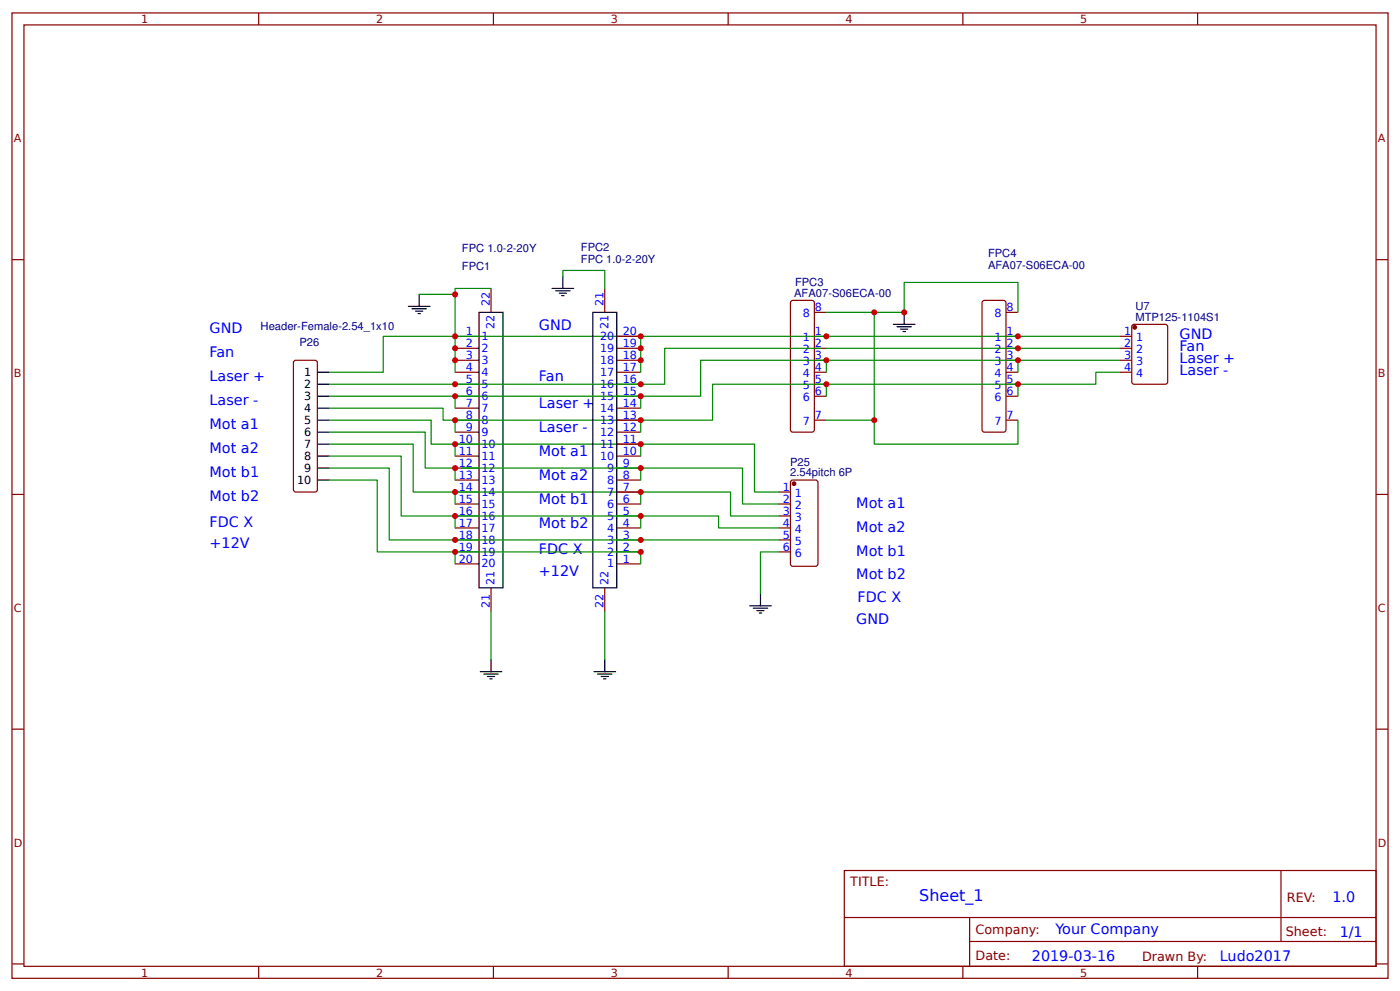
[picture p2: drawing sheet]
<svg xmlns="http://www.w3.org/2000/svg" width="309mm" height="219mm" viewBox="0 0 309 219" stroke-linecap="round" stroke-linejoin="round" font-family="sans-serif">
<g fill="none" stroke="#800" stroke-width=".26">
<path d="M2.6 2.9h304.1v213.2h-304.1zM5.3 5.5h298.7v208h-298.7zM57.1 2.9v2.6M109 2.9v2.6M160.9 2.9v2.6M212.7 2.9v2.6M264.6 2.9v2.6M2.6 57.4h2.7M304 57.4h2.7M65.1 79.7l4.5-.1 .3 .1 .2 .4v28.1l-.2 .4-.3 .1h-4.2l-.3-.1-.3-.4v-28.1zM100.5 74.3h5.3M100.5 76.9h5.3"/>
<path d="M100.5 79.6h5.3M108.5 63.7v5.3M133.6 63.7v5.3M136.3 74.3h5.3M136.3 76.9h5.3M136.3 79.6h5.3M174.9 66.4h4.5h.3l.2 .5v28l-.2 .5-.3 .1h-4.2l-.3-.1-.3-.5v-28zM179.9 74.3h2.7M179.9 76.9h2.7M179.9 79.6h2.7M179.9 69h2.7M217 66.6l.5-.2h4.2l.5 .2v.3v28l-.2 .5-.3 .1h-4.2l-.3-.1-.2-.5z"/>
<path d="M222.2 74.3h2.7M222.2 76.9h2.7M222.2 79.6h2.7M222.2 69h2.7M247.4 74.3h2.6M247.4 76.9h2.6M247.4 79.6h2.6M250.1 71.9l.5-.3h6.8l.5 .3 .1 12.4-.3 .5-7.1 .1-.5-.3zM100.5 82.2h5.3M100.5 84.9h5.3M100.5 87.5h5.3M100.5 90.2h5.3"/>
<path d="M100.5 92.8h5.3M100.5 95.5h5.3M100.5 98.1h5.3M136.3 82.2h5.3M136.3 84.9h5.3M136.3 87.5h5.3M136.3 90.2h5.3M136.3 92.8h5.3M136.3 95.5h5.3M136.3 98.1h5.3M179.9 82.2h2.7M179.9 84.9h2.7"/>
<path d="M179.9 87.5h2.7M179.9 92.8h2.7M222.2 82.2h2.7M222.2 84.9h2.7M222.2 87.5h2.7M222.2 92.8h2.7M247.4 82.2h2.6M2.6 109.2h2.7M100.5 100.8h5.3M100.5 103.4h5.3M100.5 106h5.3M100.5 108.7h5.3"/>
<path d="M100.5 111.3h5.3M100.5 114h5.3M100.5 116.6h5.3M100.5 119.3h5.3M136.3 100.8h5.3M136.3 103.4h5.3M136.3 106h5.3M136.3 108.7h5.3M136.3 111.3h5.3M136.3 114h5.3M136.3 116.6h5.3M136.3 119.3h5.3"/>
<path d="M172 108.7h2.6M172 111.3h2.6M172 114h2.6M172 116.6h2.6M172 119.3h2.6M174.9 106.1l5.3-.1 .4 .3 .1 18.3-.3 .4-5.2 .1-.5-.3-.1-18.2zM304 109.2h2.7M100.5 121.9h5.3M100.5 124.6h5.3M108.5 129.9v5.2M133.6 129.9v5.2M136.3 121.9h5.3"/>
<path d="M136.3 124.6h5.3M172 121.9h2.6M2.6 161.1h2.7M304 161.1h2.7M186.5 192.3h117.5v21.2h-117.5zM283 192.3v15.7M2.6 212.9h2.7M57.1 213.5v2.6M109 213.5v2.6M160.9 213.5v2.6M186.6 202.7h117.3M212.7 213.5v2.6"/>
<path d="M214.2 208h89.7M214.2 202.7v10.6M264.6 213.5v2.6M304 212.9h2.7"/>
</g>
<g fill="none" stroke="#000" stroke-width=".26">
<path d="M90.2 67.7h4.8M91 68.2h3.2M91.8 68.7h1.6M92.3 69.3h.6M92.6 65v2.7M105.8 69h5.3v60.9h-5.3zM122 63.7h4.7M122.8 64.2h3.1M123.6 64.8h1.5M124.1 65.3h.5M124.4 61.1v2.6M131 69h5.3v60.9h-5.3z"/>
<path d="M197.4 71.6h4.7M198.2 72.2h3.1M199 72.7h1.6M199.5 73.2h.5M199.8 69v2.6M70.1 82.2h2.7M70.1 84.9h2.7M70.1 87.5h2.7M70.1 90.2h2.7M70.1 92.8h2.7M70.1 95.5h2.7M70.1 98.1h2.7"/>
<path d="M70.1 100.8h2.7M70.1 103.4h2.7M70.1 106h2.7M165.6 133.8h4.8M166.4 134.4h3.2M167.2 134.9h1.6M167.7 135.4h.6M168 131.2v2.6M106.1 148.4h4.8M106.9 148.9h3.2M107.7 149.4h1.6M108.2 150h.5"/>
<path d="M108.5 145.7v2.7M131.2 148.4h4.8M132 148.9h3.2M132.8 149.4h1.6M133.3 150h.6M133.6 145.7v2.7"/>
</g>
<g fill="#800" stroke="#800" stroke-width=".26">
<circle cx="175.4" cy="106.8" r=".4"/>
<circle cx="250.7" cy="72.3" r=".4"/>
</g>
<g fill="none" stroke="#080" stroke-width=".26">
<path d="M92.6 65h7.9M108.5 63.7h-8v18.5M124.4 61.1v-1.4h9.2v4M141.6 74.3v7.9M181.2 76.9h-34.4v8h-74M182.6 69h17.2v-6.6h25.1v6.6M182.6 79.6h42.3v2.6M182.6 76.9h64.8M193.1 69v23.8h-10.5M224.9 79.6h22.5M247.4 74.3h-162.7v7.9h-11.9M72.8 87.5h27.7v2.7"/>
<path d="M72.8 90.2h25.1v2.6h2.6v2.7M72.8 92.8h22.4v5.3h46.4M72.8 95.5h21.1v7.9h6.6v2.6M72.8 98.1h18.5v10.6h50.3M100.5 98.1v2.7M100.5 87.5h41.1M141.6 87.5v2.7M141.6 92.8v2.7M182.6 82.2v-2.6h-27.8v7.9h-13.2M182.6 87.5v-2.6h-25.2v7.9h-56.9M182.6 84.9h42.3v2.6M193.1 92.8v5.3h31.8v-5.3"/>
<path d="M247.4 82.2h-5.3v2.7h-17.2M72.8 100.8h15.8v13.2h11.9v2.6M72.8 106h10.5v15.9h17.2v2.7M72.8 103.4h13.2v15.9h86M100.5 108.7v2.6M100.5 114h41.1M101.9 103.4h39.7M141.6 100.8v-2.7h25.1v10.6h5.3M141.6 103.4h22.4v7.9h8M141.6 111.3v-2.6h19.8v5.3h10.6M141.6 114h17.1v2.6h13.3M141.6 103.4v2.6"/>
<path d="M141.6 114v2.6M100.5 121.9h41.1v2.7M108.5 135.1v10.6M133.6 135.1v10.6M172 121.9h-4v9.3"/>
</g>
<g fill="#c00">
<circle cx="141.6" cy="84.9" r=".66"/>
<circle cx="224.9" cy="76.9" r=".66"/>
<circle cx="141.6" cy="121.9" r=".66"/>
<circle cx="141.6" cy="103.4" r=".66"/>
<circle cx="100.5" cy="98.1" r=".66"/>
<circle cx="141.6" cy="98.1" r=".66"/>
<circle cx="141.6" cy="87.5" r=".66"/>
<circle cx="141.6" cy="79.6" r=".66"/>
<circle cx="141.6" cy="76.9" r=".66"/>
<circle cx="100.5" cy="79.6" r=".66"/>
<circle cx="100.5" cy="76.9" r=".66"/>
<circle cx="224.9" cy="74.3" r=".66"/>
<circle cx="199.8" cy="69" r=".66"/>
<circle cx="224.9" cy="79.6" r=".66"/>
<circle cx="182.6" cy="79.6" r=".66"/>
<circle cx="100.5" cy="114" r=".66"/>
<circle cx="100.5" cy="103.4" r=".66"/>
<circle cx="100.5" cy="74.3" r=".66"/>
<circle cx="100.5" cy="92.8" r=".66"/>
<circle cx="182.6" cy="84.9" r=".66"/>
<circle cx="193.1" cy="69" r=".66"/>
<circle cx="100.5" cy="65" r=".66"/>
<circle cx="182.6" cy="74.3" r=".66"/>
<circle cx="224.9" cy="84.9" r=".66"/>
<circle cx="193.1" cy="92.8" r=".66"/>
<circle cx="141.6" cy="74.3" r=".66"/>
<circle cx="100.5" cy="84.9" r=".66"/>
<circle cx="100.5" cy="87.5" r=".66"/>
<circle cx="141.6" cy="92.8" r=".66"/>
<circle cx="141.6" cy="108.7" r=".66"/>
<circle cx="100.5" cy="108.7" r=".66"/>
<circle cx="141.6" cy="114" r=".66"/>
<circle cx="100.5" cy="119.3" r=".66"/>
<circle cx="141.6" cy="119.3" r=".66"/>
<circle cx="100.5" cy="121.9" r=".66"/>
</g>
<text font-size="3.5" fill="#00f" x="203.1" y="199.1">Sheet_1</text>
<g font-size="3.2" fill="#00f">
<text x="46.3" y="73.5">GND</text>
<text x="119.1" y="73">GND</text>
<text x="260.6" y="77.5">Fan</text>
<text x="260.6" y="74.8">GND</text>
<text x="46.3" y="78.8">Fan</text>
<text x="260.6" y="80.1">Laser +</text>
<text x="260.6" y="82.8">Laser -</text>
<text x="46.3" y="84.1">Laser +</text>
<text x="46.3" y="89.4">Laser -</text>
<text x="119.1" y="84.1">Fan</text>
<text x="46.3" y="94.7">Mot a1</text>
<text x="119.1" y="90.2">Laser +</text>
<text x="119.1" y="95.5">Laser -</text>
<text x="46.3" y="100">Mot a2</text>
<text x="119.1" y="100.8">Mot a1</text>
<text x="46.3" y="105.3">Mot b1</text>
<text x="119.1" y="106">Mot a2</text>
<text x="46.3" y="110.6">Mot b2</text>
<text x="119.1" y="111.3">Mot b1</text>
<text x="189.2" y="112.1">Mot a1</text>
<text x="46.3" y="116.4">FDC X</text>
<text x="119.1" y="116.6">Mot b2</text>
<text x="189.2" y="117.4">Mot a2</text>
<text x="46.3" y="121.2">+12V</text>
<text x="119.1" y="122.4">FDC X</text>
<text x="189.2" y="122.7">Mot b1</text>
<text x="119.1" y="127.2">+12V</text>
<text x="189.2" y="128">Mot b2</text>
<text x="189.2" y="137.8">GND</text>
<text x="189.4" y="133">FDC X</text>
<text x="294.4" y="199.2">1.0</text>
<text x="233.2" y="206.4">Your Company</text>
<text x="296" y="207">1/1</text>
<text x="228" y="212.3">2019-03-16</text>
<text x="269.5" y="212.2">Ludo2017</text>
</g>
<g font-size="2.8" fill="#800">
<text x="187.9" y="195.7">TITLE:</text>
<text x="284.3" y="199.2">REV:</text>
<text x="215.5" y="206.4">Company:</text>
<text x="284.1" y="206.9">Sheet:</text>
<text x="215.5" y="212.1">Date:</text>
<text x="252.3" y="212.2">Drawn By:</text>
</g>
<g font-size="2.5" fill="#800">
<text x="31.2" y="5.1">1</text>
<text x="83.1" y="5.1">2</text>
<text x="134.9" y="5.1">3</text>
<text x="186.8" y="5.1">4</text>
<text x="238.7" y="5.1">5</text>
<text x="3" y="31.4">A</text>
<text x="304.4" y="31.4">A</text>
<text x="3" y="83.3">B</text>
<text x="304.4" y="83.3">B</text>
<text x="3" y="135.1">C</text>
<text x="304.4" y="135.1">C</text>
<text x="3" y="187">D</text>
<text x="304.4" y="187">D</text>
<text x="31.2" y="215.7">1</text>
<text x="83.1" y="215.7">2</text>
<text x="134.9" y="215.7">3</text>
<text x="186.8" y="215.7">4</text>
<text x="238.7" y="215.7">5</text>
</g>
<g font-size="2.5" fill="#000080">
<text x="102.1" y="55.7">FPC 1.0-2-20Y</text>
<text x="102.1" y="59.6">FPC1</text>
<text x="128.3" y="58">FPC 1.0-2-20Y</text>
<text x="128.3" y="55.4">FPC2</text>
<text x="218.3" y="59.4">AFA07-S06ECA-00</text>
<text x="218.3" y="56.7">FPC4</text>
<text x="175.5" y="65.6">AFA07-S06ECA-00</text>
<text x="175.6" y="63.1">FPC3</text>
<text x="250.8" y="70.9">MTP125-1104S1</text>
<text x="250.8" y="68.5">U7</text>
<text x="57.6" y="72.9">Header-Female-2.54_1x10</text>
<text x="66.2" y="76.4">P26</text>
<text x="174.6" y="105.3">2.54pitch 6P</text>
<text x="174.6" y="102.9">P25</text>
</g>
<g font-size="2.5" fill="#00f">
<text x="108.2" y="67.7" transform="rotate(-90 108.2 67.7)">22</text>
<text x="133.3" y="67.7" transform="rotate(-90 133.3 67.7)">21</text>
<text x="177.4" y="70.1">8</text>
<text x="180" y="68.7">8</text>
<text x="219.7" y="70.1">8</text>
<text x="222.4" y="68.7">8</text>
<text x="102.9" y="74">1</text>
<text x="102.9" y="76.7">2</text>
<text x="106.4" y="75.1">1</text>
<text x="106.4" y="77.7">2</text>
<text x="109.3" y="72.7" transform="rotate(-90 109.3 72.7)">22</text>
<text x="132.6" y="77.7">19</text>
<text x="132.6" y="75.1">20</text>
<text x="134.4" y="72.7" transform="rotate(-90 134.4 72.7)">21</text>
<text x="137.6" y="76.7">19</text>
<text x="137.6" y="74">20</text>
<text x="177.4" y="75.4">1</text>
<text x="177.4" y="78">2</text>
<text x="180" y="74">1</text>
<text x="180" y="76.7">2</text>
<text x="219.7" y="75.4">1</text>
<text x="219.7" y="78">2</text>
<text x="222.4" y="74">1</text>
<text x="222.4" y="76.7">2</text>
<text x="248.3" y="74">1</text>
<text x="248.3" y="76.7">2</text>
<text x="251" y="75.4">1</text>
<text x="251" y="78">2</text>
<text x="102.9" y="79.3">3</text>
<text x="102.9" y="82">4</text>
<text x="106.4" y="80.4">3</text>
<text x="106.4" y="83">4</text>
<text x="132.6" y="83">17</text>
<text x="132.6" y="80.4">18</text>
<text x="137.6" y="82">17</text>
<text x="137.6" y="79.3">18</text>
<text x="177.4" y="80.6">3</text>
<text x="177.4" y="83.3">4</text>
<text x="180" y="79.3">3</text>
<text x="180" y="82">4</text>
<text x="219.7" y="80.6">3</text>
<text x="219.7" y="83.3">4</text>
<text x="222.4" y="79.3">3</text>
<text x="222.4" y="82">4</text>
<text x="248.3" y="79.3">3</text>
<text x="248.3" y="82">4</text>
<text x="251" y="80.6">3</text>
<text x="251" y="83.3">4</text>
<text x="102.9" y="84.6">5</text>
<text x="102.9" y="87.3">6</text>
<text x="102.9" y="89.9">7</text>
<text x="106.4" y="85.7">5</text>
<text x="106.4" y="88.3">6</text>
<text x="132.6" y="88.3">15</text>
<text x="132.6" y="85.7">16</text>
<text x="137.6" y="89.9">14</text>
<text x="137.6" y="87.3">15</text>
<text x="137.6" y="84.6">16</text>
<text x="177.4" y="85.9">5</text>
<text x="177.4" y="88.6">6</text>
<text x="180" y="84.6">5</text>
<text x="180" y="87.3">6</text>
<text x="219.7" y="85.9">5</text>
<text x="219.7" y="88.6">6</text>
<text x="222.4" y="84.6">5</text>
<text x="222.4" y="87.3">6</text>
<text x="102.9" y="92.6">8</text>
<text x="102.9" y="95.2">9</text>
<text x="106.4" y="91">7</text>
<text x="106.4" y="93.6">8</text>
<text x="132.6" y="93.6">13</text>
<text x="132.6" y="91">14</text>
<text x="137.6" y="95.2">12</text>
<text x="137.6" y="92.6">13</text>
<text x="177.4" y="93.9">7</text>
<text x="180" y="92.6">7</text>
<text x="219.7" y="93.9">7</text>
<text x="222.4" y="92.6">7</text>
<text x="101.4" y="97.8">10</text>
<text x="101.4" y="100.5">11</text>
<text x="106.4" y="96.3">9</text>
<text x="106.4" y="98.9">10</text>
<text x="106.4" y="101.5">11</text>
<text x="132.6" y="101.5">10</text>
<text x="132.6" y="98.9">11</text>
<text x="132.6" y="96.3">12</text>
<text x="137.6" y="100.5">10</text>
<text x="137.6" y="97.8">11</text>
<text x="101.4" y="103.1">12</text>
<text x="101.4" y="105.8">13</text>
<text x="106.4" y="104.2">12</text>
<text x="106.4" y="106.8">13</text>
<text x="134.2" y="106.8">8</text>
<text x="134.2" y="104.2">9</text>
<text x="137.6" y="105.8">8</text>
<text x="137.6" y="103.1">9</text>
<text x="101.4" y="108.4">14</text>
<text x="101.4" y="111.1">15</text>
<text x="101.4" y="113.7">16</text>
<text x="106.4" y="109.5">14</text>
<text x="106.4" y="112.1">15</text>
<text x="134.2" y="112.1">6</text>
<text x="134.2" y="109.5">7</text>
<text x="137.6" y="113.7">5</text>
<text x="137.6" y="111.1">6</text>
<text x="137.6" y="108.4">7</text>
<text x="172.9" y="108.4">1</text>
<text x="172.9" y="111.1">2</text>
<text x="172.9" y="113.7">3</text>
<text x="175.6" y="109.7">1</text>
<text x="175.6" y="112.4">2</text>
<text x="101.4" y="116.4">17</text>
<text x="101.4" y="119">18</text>
<text x="106.4" y="114.8">16</text>
<text x="106.4" y="117.4">17</text>
<text x="134.2" y="117.4">4</text>
<text x="134.2" y="114.8">5</text>
<text x="137.6" y="119">3</text>
<text x="137.6" y="116.4">4</text>
<text x="172.9" y="116.4">4</text>
<text x="172.9" y="119">5</text>
<text x="175.6" y="115">3</text>
<text x="175.6" y="117.7">4</text>
<text x="101.4" y="121.7">19</text>
<text x="101.4" y="124.3">20</text>
<text x="106.4" y="120.1">18</text>
<text x="106.4" y="122.7">19</text>
<text x="106.4" y="125.4">20</text>
<text x="134.2" y="125.4">1</text>
<text x="134.2" y="122.7">2</text>
<text x="134.2" y="120.1">3</text>
<text x="137.6" y="124.3">1</text>
<text x="137.6" y="121.7">2</text>
<text x="172.9" y="121.7">6</text>
<text x="175.6" y="120.3">5</text>
<text x="175.6" y="123">6</text>
<text x="109.3" y="129.3" transform="rotate(-90 109.3 129.3)">21</text>
<text x="134.4" y="129.3" transform="rotate(-90 134.4 129.3)">22</text>
<text x="108.2" y="134.3" transform="rotate(-90 108.2 134.3)">21</text>
<text x="133.3" y="134.3" transform="rotate(-90 133.3 134.3)">22</text>
</g>
<g font-size="2.5">
<text x="67.2" y="83">1</text>
<text x="67.2" y="85.7">2</text>
<text x="67.2" y="88.3">3</text>
<text x="67.2" y="91">4</text>
<text x="67.2" y="93.6">5</text>
<text x="67.2" y="96.3">6</text>
<text x="67.2" y="98.9">7</text>
<text x="67.2" y="101.5">8</text>
<text x="65.6" y="106.8">10</text>
<text x="67.2" y="104.2">9</text>
</g>
</svg>
